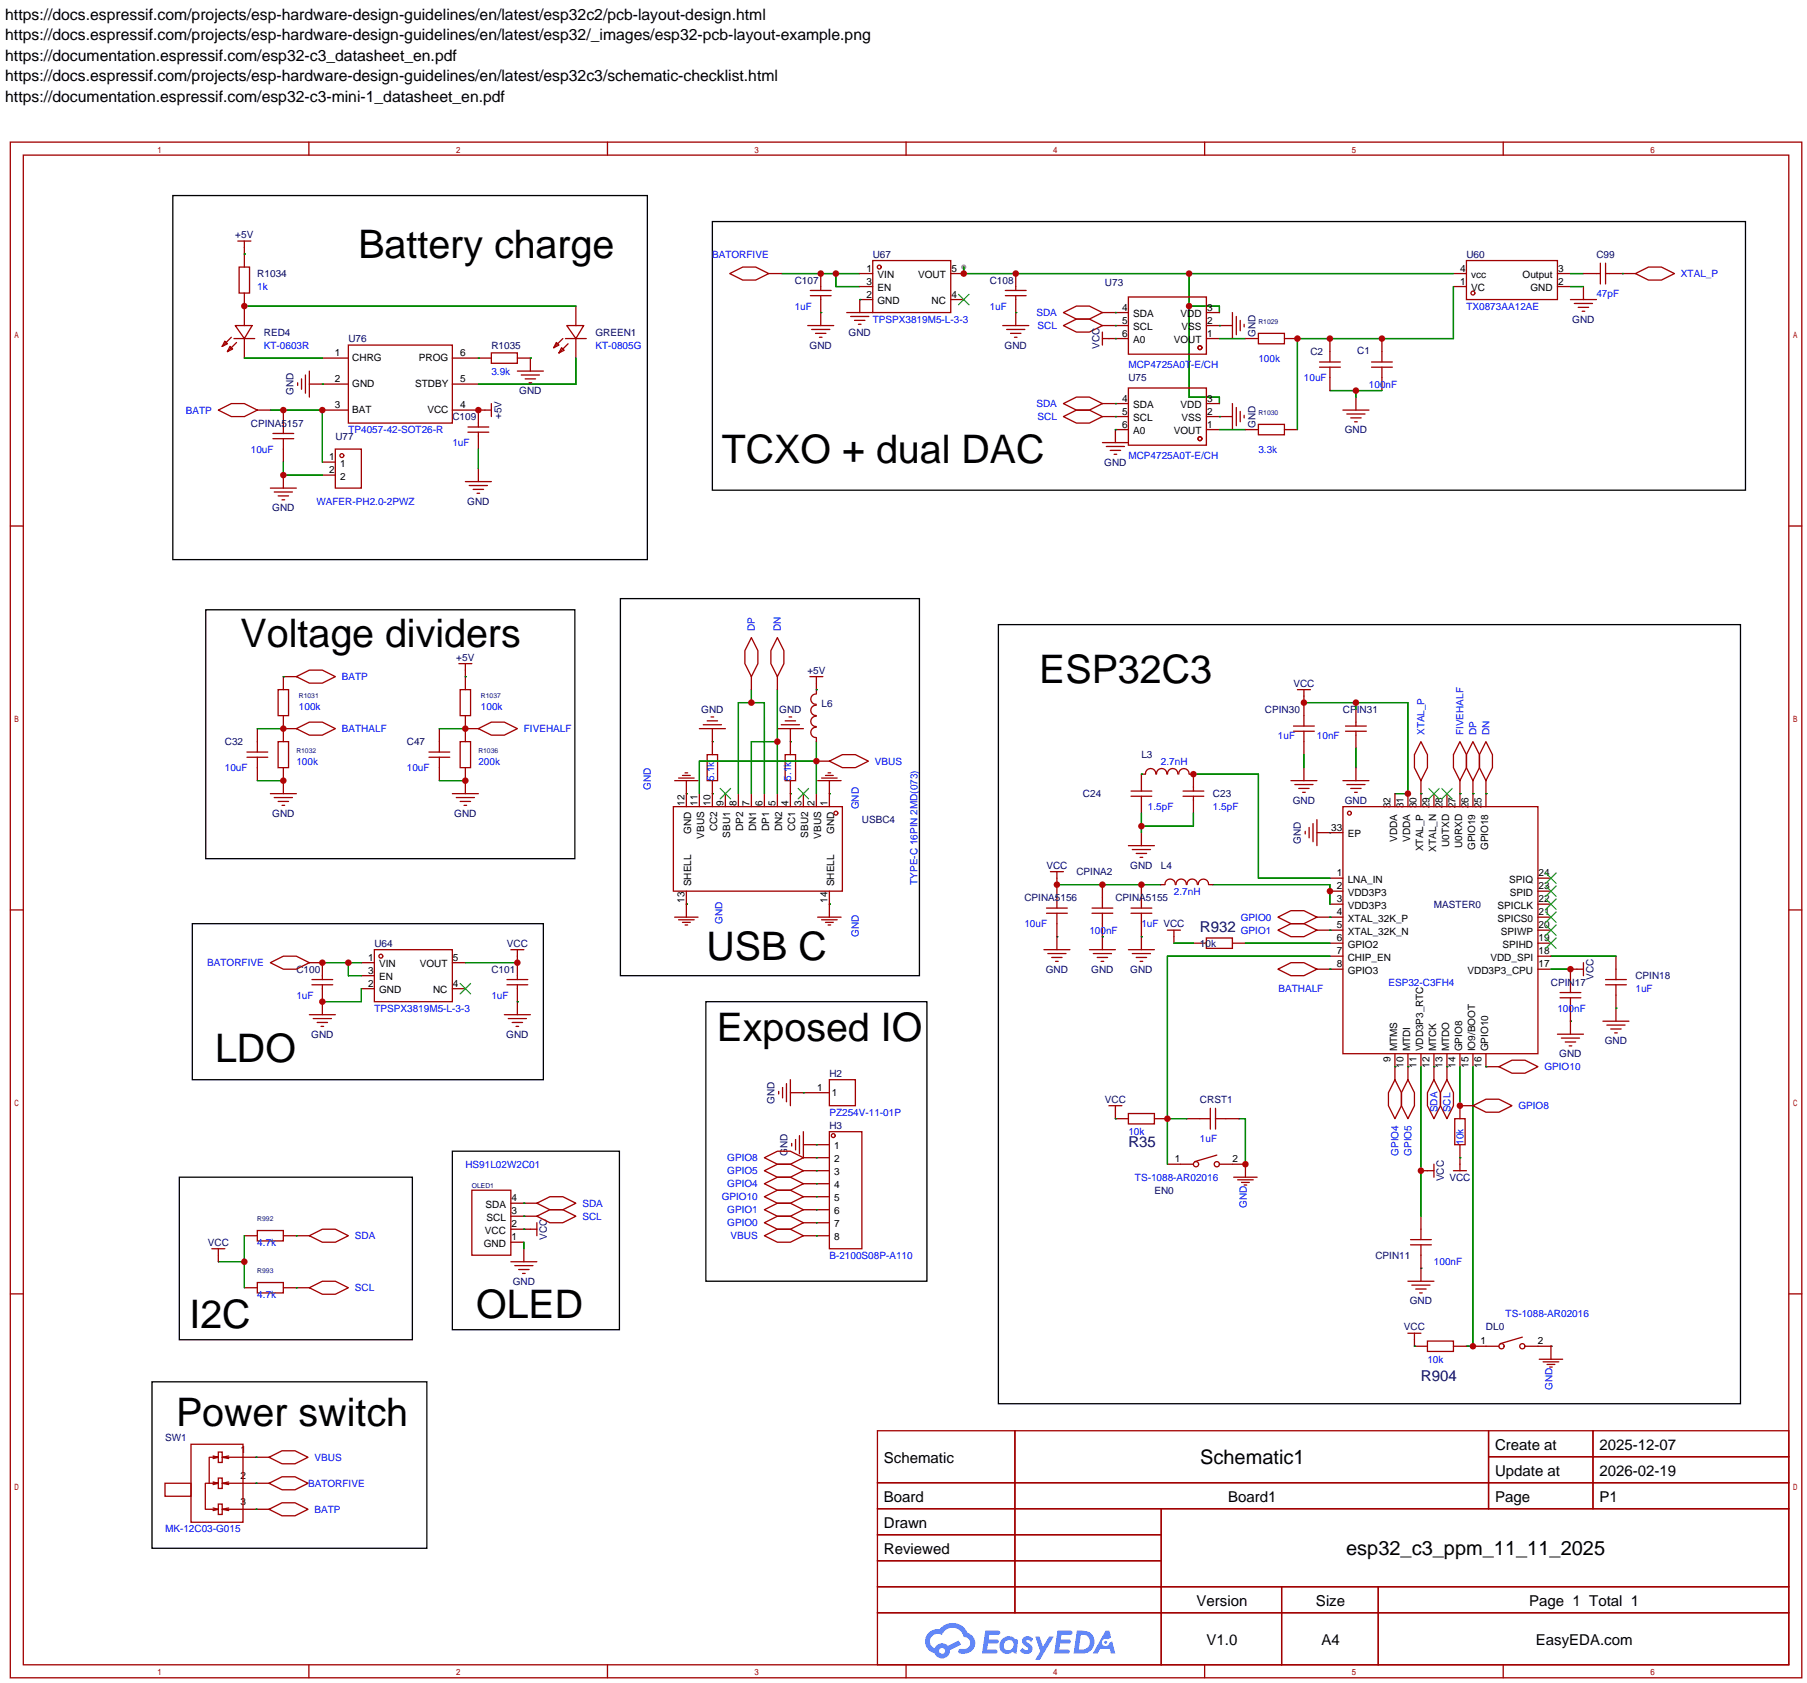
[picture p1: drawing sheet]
<svg xmlns="http://www.w3.org/2000/svg" width="353mm" height="329mm" viewBox="0 0 353 329" stroke-linecap="round" stroke-linejoin="round" font-family="sans-serif">
<circle cx="188.3" cy="52.2" r=".51" fill="#999"/>
<g fill="none" stroke="#a10000" stroke-width=".25">
<path d="M2 27.8h350v300h-350zM4.6 30.3h344.9v294.9h-344.9zM60.3 27.8v2.5M118.7 27.8v2.5M177 27.8v2.5M235.3 27.8v2.5M293.7 27.8v2.5M2 102.8h2.6M349.5 102.8h2.5M2 177.8h2.6M349.5 177.8h2.5M2 252.8h2.6"/>
<path d="M349.5 252.8h2.5M171.4 279.5h178.1v45.7h-178.1zM198.3 279.5v35.6M290.8 279.5v15.2M311.2 279.5v15.2M171.4 289.7h178.1M171.4 294.7h178.1M171.4 299.8h55.5M226.9 294.7v30.5M290.8 284.6h58.7M171.4 310h178.1M171.4 304.9h55.5"/>
<path d="M171.4 315.1h178.1M250.4 310v15.2M269.3 310v15.2M60.3 325.2v2.6M118.7 325.2v2.6M177 325.2v2.6M235.3 325.2v2.6M293.7 325.2v2.6"/>
</g>
<g fill="#5487ff">
<path d="M200 319.9a1.3 1.3 0 0 1 1.8 .3l-.4 .6a.54 .54 0 0 0-.9-.2l.1 .2a1.58 1.58 0 0 1 1.1 1.5 1.43 1.43 0 0 1-2.5 .2l.6-.6a.64 .64 0 0 0 .5 .5 .64 .64 0 0 0 .6-.3l-.1-.3a1.35 1.35 0 0 1-1-1.7z"/>
<path d="M202.3 319.7h.8l.7 2 1.2-2h.9l-2.7 4.5h-.9l.9-1.6z"/>
<path d="M192.5 318.6h1.6a1.31 1.31 0 0 1 1.3 .1 .4 .4 0 0 1-.4 .6h-1.7l-.2 1h1.7a.4 .4 0 0 1 .3 .4 .4 .4 0 0 1-.4 .4h-1.7l-.2 1.2h.9a1.23 1.23 0 0 1 1.1 .1 .39 .39 0 0 1-.3 .6h-2.6z"/>
<path d="M206.6 318.6h1.6a1.32 1.32 0 0 1 1.3 .2 .39 .39 0 0 1-.4 .5h-1.7l-.2 1h1.7a.4 .4 0 0 1 .3 .4 .4 .4 0 0 1-.4 .4h-1.7l-.1 1.2h.8a1.23 1.23 0 0 1 1.1 .1 .39 .39 0 0 1-.3 .6h-2.6z"/>
<path d="M216 318.6h.7l.4 1.3-.7 .3a.75 .75 0 0 0-1.1 .3 .75 .75 0 0 0 .5 1.1 .75 .75 0 0 0 1-.7l.5-.3 .6 2.4h-.9l-.2-.9h-1.8l-.6 .9h-.9z"/>
<path d="M210.4 318.6l-.6 4.4h1.4a2.27 2.27 0 0 0 2.6-2.2 2.27 2.27 0 0 0-2.7-2.2zM211.2 319.3a1.5 1.5 0 0 1 1.8 1.6 1.5 1.5 0 0 1-2 1.4h-.3z"/>
<path d="M195.8 320.2a1.6 1.6 0 0 0-.3 2.3 1.6 1.6 0 0 0 2.3 .2l.8 .3 .3-2.4-.2-.3-.4-.1a1.58 1.58 0 0 0-2.5 0zM196.4 320.7a.99 .99 0 0 1 1.6 .3 .99 .99 0 0 1-.8 1.4 .94 .94 0 0 1-1.1-.6 .94 .94 0 0 1 .3-1.1z"/>
<path d="M181.4 319a2.37 2.37 0 0 0 1.2 4 1.54 1.54 0 0 0 1.8 1 1.54 1.54 0 0 0 1.2-1.6l2.1-1.1-.4-.8-2.1 1a1.57 1.57 0 0 0-2.6 .5 1.5 1.5 0 0 1-.7-2.1 1.5 1.5 0 0 1 2.1-.5 2.23 2.23 0 0 1 2.3-1.4 2.23 2.23 0 0 1 2 1.8 1.16 1.16 0 0 1 1.3 1.1 1.16 1.16 0 0 1-1.1 1.2h-.7a.47 .47 0 0 0-.6 .4 .47 .47 0 0 0 .4 .5 2.17 2.17 0 0 0 2.6-.9 2.17 2.17 0 0 0-.4-2.7l-.8-.4a3.2 3.2 0 0 0-5.4-.7l-1.2 .1zM183.5 322.5a.58 .58 0 0 1 1.1 0 .58 .58 0 0 1-1.1 0z"/>
<circle cx="216" cy="320.8" r=".28"/>
</g>
<g fill="none" stroke="#a10000" stroke-width=".25">
<path d="M46.5 47.1h2.5M46.7 52.2h2.1v5.1h-2.1zM47.7 47.1v5.1M47.7 57.3v6.3M112.5 59.8v3.8M142.6 53.4l2.5-1.2h2.5l2.6 1.2-2.6 1.3h-2.5zM150.2 53.4h2.5M158.3 57.8h4.1M158.3 56.7h4.1M160.3 53.4v3.3M160.3 57.8v5.8M168 56h2.5"/>
<path d="M168 53.4h2.5M170.5 50.9h15.2v10.2h-15.2zM170.5 58.5h-2.5v2.6M185.7 53.4h2.6M185.7 58.5h2.6M196.4 57.8h4.1M196.4 56.7h4.1M198.4 53.4v3.3M198.4 57.8v5.8M220.5 58h15.2v11.2h-15.2zM284 56h2.5M284 53.4h2.5"/>
<path d="M286.5 50.9h17.8v7.6h-17.8zM304.3 56h2.5M304.3 53.4h2.5M306.8 58.5h5.1M307.6 59.3h3.5M309.4 56v2.5M309.4 53.4h3.3M312.7 51.4v4.1M313.7 53.4h5.8M313.7 51.4v4.1M319.5 53.4l2.6-1.2h2.5l2.5 1.2-2.5 1.3h-2.5zM43.9 66.7l.5 .5-1 .5z"/>
<path d="M44.9 67.7l.6 .5-1.1 .5zM45.2 65.9l-1.8 1.8M45.7 66.1h4.1M46 63.6h3.3l-1.6 2.5zM46.2 66.9l-1.8 1.8M47.7 66.1v3.9M58.2 74.8v.5M58.9 74v2M59.7 73.3v3.5M60.4 75h7.7M60.4 72.5v5.1M63 70h5.1"/>
<path d="M68.1 67.4h20.3v15.3h-20.3zM88.4 70h7.6M88.4 75h5.1M96 68.9h5.1v2.1h-5.1zM96 78.8v2.6M101.1 70h2.5v2.5M101.1 72.5h5.1M101.8 73.3h3.6M102.6 74h2M103.4 74.8h.5M108.7 66.9l.5 .5-1 .5zM109.7 67.9l.5 .5-1 .5z"/>
<path d="M110 66.1l-1.8 1.8M110.5 66.1h4M110.7 63.6h3.3l-1.5 2.5zM111 67.2l-1.8 1.7M112.5 66.1v3.9M157.8 63.6h5.1M158.6 64.4h3.5M159.3 65.1h2.1M160.1 65.9h.5M165.4 61.1h5.1M166.2 61.8h3.5M166.9 62.6h2.1"/>
<path d="M167.7 63.3h.5M195.9 63.6h5.1M196.7 64.4h3.5M197.4 65.1h2.1M198.2 65.9h.5M207.8 63.6l2.5-1.3h2.5l2.6 1.3-2.6 1.3h-2.5zM207.8 61.1l2.5-1.3h2.5l2.6 1.3-2.6 1.2h-2.5zM207.8 78.8l2.5-1.2h2.5l2.6 1.2-2.6 1.3h-2.5zM215.4 64.9v2.5M215.4 61.1h5.1M215.4 66.1h5.1M215.4 63.6h5.1"/>
<path d="M215.4 78.8h5.1M220.5 75.8h15.2v11.2h-15.2zM235.7 61.1h2.5M235.7 66.1h2.5M235.7 63.6h5.1M235.7 78.8h2.5M240.8 61.1v5M240.8 78.8v5.1M241.5 61.8v3.6M241.5 79.6v3.6M242.3 62.6v2M243.1 63.3v.6"/>
<path d="M243.3 66.1h2.6M245.9 65.1h5v2.1h-5zM250.9 66.1h2.6M257.8 71.7h4.1M257.8 70.7h4.1M259.8 66.1v4.6M259.8 71.7v4.6M264.9 77.6v2.5M268 71.7h4M268 70.7h4M270 66.1v4.6M270 71.7v4.6"/>
<path d="M308.3 60h2.1M309.1 60.8h.5M42.7 80.1l2.5-1.3h2.5l2.6 1.3-2.6 1.3h-2.5zM50.3 80.1h2.5M52.8 95.4h5.1M53.3 84.7h4.1M53.3 85.7h4.1M53.6 96.1h3.5M54.3 96.9h2.1M55.1 97.6h.5M55.4 80.1v4.6M55.4 85.7v4.6"/>
<path d="M55.4 92.8v2.6M63 80.1h5.1M63 90.3h2.5M63 92.8h2.5M65.5 87.7h5.1v7.7h-5.1zM88.4 80.1h7.6M90.9 94.1h5.1M91.4 84.4h4.1M91.4 83.4h4.1M91.7 94.8h3.5M92.4 95.6h2.1M93.2 96.4h.5"/>
<path d="M93.5 80.1v3.3M93.5 84.4v3.3M93.5 91.5v2.6M207.8 81.4l2.5-1.3h2.5l2.6 1.3-2.6 1.3h-2.5zM215.4 81.4h5.1M215.4 86.5h5.1M216.1 87.2h3.6M216.9 88h2M217.7 88.7h.5M220.5 83.9h-2.6v2.6M235.7 83.9h2.5M235.7 81.4h5.1"/>
<path d="M242.3 80.4v2M243.1 81.1v.5M243.3 83.9h2.6M245.9 82.9h5v2h-5zM250.9 83.9h2.6M262.4 80.1h5M263.1 80.9h3.6M263.9 81.6h2M264.7 82.4h.5M54.3 134.7h2.1v5.1h-2.1zM55.4 139.8v5.1M57.9 132.2l2.5-1.3h2.6l2.5 1.3-2.5 1.3h-2.6z"/>
<path d="M57.9 132.2h-2.5v2.5M89.6 129.6h2.6M89.9 134.7h2v5.1h-2zM90.9 129.6v5.1M90.9 139.8v5.1M146.8 124.6l1.3 2.5v2.5l-1.3 2.6-1.3-2.6v-2.5zM146.8 132.2v2.5M151.9 124.6l1.2 2.5v2.5l-1.2 2.6-1.3-2.6v-2.5zM151.9 132.2v2.5M158.2 132.2h2.6M159.5 139.9a1.01 1.01 0 0 0-1.1 1 1.01 1.01 0 0 0 1.1 1M159.5 137.8a1.01 1.01 0 0 0-1.1 1 1.01 1.01 0 0 0 1.1 1"/>
<path d="M159.5 135.6a1.01 1.01 0 0 0-1.1 1 1.01 1.01 0 0 0 1.1 1M159.5 132.2v3.3M253.5 134.7h2.5M254.7 134.7v7.1M264.9 138.5v3.3M48.2 146.9h4.1M48.2 147.9h4.1M50.3 142.3v4.6M50.3 147.9v4.6M52.8 155h5.1M53.6 155.8h3.5M54.3 144.9h2.1v5.1h-2.1z"/>
<path d="M54.3 156.6h2.1M55.1 157.3h.5M55.4 150v5M55.4 142.3h2.5M57.9 142.3l2.5-1.2h2.6l2.5 1.2-2.5 1.3h-2.6zM83.8 146.9h4.1M83.8 147.9h4.1M85.8 142.3v4.6M85.8 147.9v4.6M88.4 155h5.1M89.1 155.8h3.6M89.9 144.9h2v5.1h-2z"/>
<path d="M89.9 156.6h2M90.7 157.3h.5M90.9 142.3h2.6M90.9 150v5M93.5 142.3l2.5-1.2h2.5l2.6 1.2-2.6 1.3h-2.5zM131.6 157.6h33v16.5h-33zM131.8 152.5h4.6M132.6 152h3M133.3 151.5h1.6M133.8 151h.6M134.1 155h.1M134.1 152.5v5.1"/>
<path d="M136.6 142.3h5.1M136.6 155v2.6M137.4 141.6h3.6M138.2 147.4h2v5.1h-2zM138.2 140.8h2M138.9 140.1h.5M139.2 142.3v5.1M139.2 152.5v5.1M141.7 155v2.6M144.3 155v2.6M146.8 155v2.6M149.3 155v2.6"/>
<path d="M151.9 142.3h5.1M151.9 155v2.6M152.6 141.6h3.6M153.4 147.4h2v5.1h-2zM153.4 140.8h2M154.2 140.1h.5M154.4 142.3v5.1M154.4 152.5v5.1M157 155v2.6M159.5 142.1a1.01 1.01 0 0 0-1.1 1 1.01 1.01 0 0 0 1.1 1M159.5 144.1v.8M159.5 155v2.6"/>
<path d="M159.5 148.7h2.5M159.8 152.5h4.5M160.5 152h3.1M161.3 151.5h1.5M161.8 151h.5M162 155h.1M162 148.7l2.6-1.3h2.5l2.6 1.3-2.6 1.3h-2.5zM162 152.5v5.1M221 155.6h4M221 154.5h4M223 155.6v3.3M223.8 151.2h-.8v3.3"/>
<path d="M223.8 151.2a1.01 1.01 0 0 1 1-1.1 1.01 1.01 0 0 1 1 1.1M225.9 151.2a1.01 1.01 0 0 1 1.1-1.1 1.01 1.01 0 0 1 1 1.1M228.1 151.2a1.01 1.01 0 0 1 1-1.1 1.01 1.01 0 0 1 1 1.1M230.3 151.2a1.01 1.01 0 0 1 1-1.1 1.01 1.01 0 0 1 1 1.1M231.1 155.6h4.1M231.1 154.5h4.1M232.4 151.2h.8v3.3M233.2 155.6v3.3M252.2 152.5h5.1M252.7 142.9h4.1M252.7 141.8h4.1M253 153.3h3.5"/>
<path d="M253.7 154h2.1M254.5 154.8h.5M254.7 142.9v4.5M254.7 150v2.5M262.4 157.6h38.1v48.2h-38.1zM262.4 152.5h5M262.9 142.9h4M262.9 141.8h4M263.1 153.3h3.6M263.9 154h2M264.7 154.8h.5M264.9 142.9v3.3"/>
<path d="M264.9 150v2.5M272.5 155v2.6M275.1 155v2.6M277.6 144.9l1.3 2.5v2.6l-1.3 2.5-1.3-2.5v-2.6zM277.6 152.5v5.1M280.1 155v2.6M282.7 155v2.6M285.2 144.9l1.3 2.5v2.6l-1.3 2.5-1.2-2.5v-2.6zM285.2 152.5v5.1M287.8 144.9l1.2 2.5v2.6l-1.2 2.5-1.3-2.5v-2.6zM287.8 152.5v5.1M290.3 144.9l1.3 2.5v2.6l-1.3 2.5-1.3-2.5v-2.6z"/>
<path d="M290.3 152.5v5.1M131.8 179.2h4.6M132.6 179.7h3M134.1 176.6h.1M134.1 174.1v5.1M159.8 179.2h4.5M160.5 179.7h3.1M162 176.6h.1M162 174.1v5.1M204.5 178.4h4M204.5 177.4h4M205.2 170.3h2.6"/>
<path d="M206.5 170.3v7.1M206.5 178.4v7.1M213.3 178.4h4.1M213.3 177.4h4.1M215.4 172.8v4.6M215.4 178.4v7.1M220.5 165.2h5M221 178.4h4M221 177.4h4M221.2 166h3.6M222 166.7h2M222.7 167.5h.6"/>
<path d="M223 162.7v2.5M223 172.8v4.6M223 178.4v7.1M226.8 172.8h.8M227.6 172.8a1.01 1.01 0 0 1 1-1.1 1.01 1.01 0 0 1 1 1.1M229.8 172.8a1.01 1.01 0 0 1 1-1.1 1.01 1.01 0 0 1 1 1.1M231.9 172.8a1.01 1.01 0 0 1 1-1.1 1.01 1.01 0 0 1 1 1.1M234.1 172.8a1.01 1.01 0 0 1 1-1.1 1.01 1.01 0 0 1 1 1.1M236.2 172.8h.8M249.7 179.2l2.5-1.3h2.5l2.6 1.3-2.6 1.2h-2.5zM255 162.4v.5M255.8 161.6v2.1"/>
<path d="M256.5 160.9v3.5M257.3 179.2h5.1M257.3 162.7h5.1M257.3 160.1v5.1M259.8 171.6h2.6M259.8 174.1h2.6M259.8 176.6h2.6M300.5 179.2h2.5M300.5 171.6h2.5M300.5 174.1h2.5M300.5 176.6h2.5M52.8 188.1l2.6-1.3h2.5l2.5 1.3-2.5 1.2h-2.5z"/>
<path d="M60.4 188.1h2.6v3.3M60.4 198.2h5.1M60.9 191.4h4.1M60.9 192.4h4.1M61.2 199h3.6M62 199.7h2M63 192.4v5.8M70.6 188.1h2.5M70.6 193.1h2.5M70.6 190.6h2.5M73.1 185.5h15.3v10.2h-15.3zM88.4 188.1h2.5"/>
<path d="M88.4 193.1h2.5M98.5 198.2h5.1M99 191.4h4.1M99 192.4h4.1M99.3 199h3.6M99.8 185.5h2.5M100.1 199.7h2M101.1 185.5v5.9M101.1 192.4v5.8M133.3 180.2h1.6M133.8 180.7h.6M161.3 180.2h1.5"/>
<path d="M161.8 180.7h.5M203.9 185.5h5.1M204.7 186.3h3.6M205.5 187h2M206.2 187.8h.5M212.8 185.5h5.1M213.6 186.3h3.6M214.4 187h2M215.1 187.8h.5M220.5 185.5h5M221.2 186.3h3.6M222 187h2"/>
<path d="M222.7 187.8h.6M228.1 181.7h2.5M229.3 181.7v2.6M233.2 184.3h2.5M235.7 183.2h5.1v2.1h-5.1zM240.8 184.3h2.5M249.7 189.3l2.5-1.2h2.5l2.6 1.2-2.6 1.3h-2.5zM249.7 181.7l2.5-1.3h2.5l2.6 1.3-2.6 1.3h-2.5zM257.3 181.7h5.1M257.3 189.3h5.1M259.8 184.3h2.6M259.8 186.8h2.6"/>
<path d="M300.5 181.7h2.5M300.5 184.3h2.5M300.5 186.8h2.5M300.5 189.3h2.5M304.8 194.9h4M304.8 193.9h4M306.8 194.9v7.1M309.4 189.3h-2.6v4.6M309.4 188.1v2.5M313.2 199.5h5M313.7 191.4h4M313.7 192.4h4"/>
<path d="M315.7 186.8v4.6M315.7 192.4v7.1M62.7 200.5h.5M100.8 200.5h.5M152.1 213.2v.5M152.9 212.4v2.1M153.7 211.7v3.5M154.4 210.9v5.1M154.4 213.5h7.6M162 210.9h5.1v5.1h-5.1zM216.6 216h2.6M217.9 216v2.5h2.6"/>
<path d="M220.5 217.5h5v2.1h-5zM225.5 218.5h2.6M231.9 218.5h4.6M236.5 216.5v4.1M237.5 216.5v4.1M237.5 218.5h4.5M272.5 210.9l1.3 2.6v2.5l-1.3 2.5-1.2-2.5v-2.5zM272.5 205.8v5.1M275.1 210.9l1.2 2.6v2.5l-1.2 2.5-1.3-2.5v-2.5zM275.1 205.8v5.1M277.6 205.8v2.6M280.1 210.9l1.3 2.6v2.5l-1.3 2.5-1.2-2.5v-2.5z"/>
<path d="M280.1 205.8v5.1M282.7 210.9l1.3 2.6v2.5l-1.3 2.5-1.3-2.5v-2.5zM282.7 205.8v5.1M284.2 218.5h2v5.1h-2zM285.2 205.8v2.6M287.8 216l2.5-1.3h2.5l2.6 1.3-2.6 1.3h-2.5zM287.8 216h-2.6v2.5M287.8 205.8v2.6M290.3 205.8v2.6h2.5M292.8 208.4l2.6-1.3h2.5l2.6 1.3-2.6 1.3h-2.5zM304.3 202h5.1M305 202.8h3.6"/>
<path d="M305.8 203.6h2M306.6 204.3h.5M313.9 200.3h3.6M314.7 201h2M315.5 201.8h.5M92.2 232.5h7.6v12.7h-7.6zM99.8 237.6h5.1M99.8 235.1h5.1M104.9 237.6l2.5-1.3h2.6l2.5 1.3-2.5 1.3h-2.6zM104.9 235.1l2.5-1.3h2.6l2.5 1.3-2.5 1.2h-2.6zM104.9 238.9v2.5M149.3 226.2l2.6-1.3h2.5l2.6 1.3-2.6 1.2h-2.5z"/>
<path d="M149.3 228.7l2.6-1.3h2.5l2.6 1.3-2.6 1.3h-2.5zM149.3 231.2l2.6-1.2h2.5l2.6 1.2-2.6 1.3h-2.5zM149.3 233.8l2.6-1.3h2.5l2.6 1.3-2.6 1.3h-2.5zM149.3 236.3l2.6-1.2h2.5l2.6 1.2-2.6 1.3h-2.5zM149.3 238.9l2.6-1.3h2.5l2.6 1.3-2.6 1.2h-2.5zM154.7 223.4v.5M155.4 222.6v2M156.2 221.8v3.6M157 221.1v5.1M157 228.7h5M157 223.6h5M157 226.2h5"/>
<path d="M157 231.2h5M157 233.8h5M157 236.3h5M157 238.9h5M162 221.1h6.4v22.8h-6.4zM228.1 227.4h5.1M237.7 225.7l-4.3 1.2M238.2 227.4h5.1M241 230h4.6M241.8 230.5h3M242.6 231h1.5M243.1 231.5h.5"/>
<path d="M243.3 227.4h.1M243.3 227.4v2.6M277.6 237.6v4.6M277.6 228.7h2.5M280.1 227.4v2.6M284 228.7h2.5M285.2 223.6v5.1M41.4 243.9h2.5M42.7 243.9v2.6M47.7 241.4h2.6M47.7 251.6h2.6M50.3 240.4h5.1v2h-5.1z"/>
<path d="M50.3 250.5h5.1v2.1h-5.1zM55.4 241.4h5M55.4 251.6h5M60.4 241.4l2.6-1.3h2.5l2.6 1.3-2.6 1.3h-2.5zM60.4 251.6l2.6-1.3h2.5l2.6 1.3-2.6 1.2h-2.5zM99.8 242.7h2.5M99.8 240.1h5.1M99.8 246.5h5.1M100.6 247.2h3.5M101.3 248h2.1M102.1 248.8h.5M102.3 243.9v2.6"/>
<path d="M149.3 241.4l2.6-1.3h2.5l2.6 1.3-2.6 1.3h-2.5zM157 241.4h5M275.1 250.3h5M275.6 243.2h4M275.6 242.2h4M275.8 251.1h3.6M276.6 251.8h2M277.4 252.6h.5M277.6 243.2v7.1M275.1 260.5h2.5M276.3 260.5v2.5h2.6M278.9 262h5.1v2h-5.1z"/>
<path d="M284 263h2.5M287.8 263h5M297.4 261.2l-4.3 1.3M297.9 263h5.1M300.7 265.5h4.6M301.5 266h3M302.2 266.5h1.6M302.8 267.1h.5M303 263h.1M303 263v2.5M32.2 289.8h5.1v2.5h-5.1zM37.3 282.1h10.2v15.3h-10.2z"/>
<path d="M41.6 284.4l1.1 .3h-1.8v5.1M41.6 289.5l1.1 .3h-2.6v5h2.6M41.6 294.6l1.1 .2M42.7 284.7l-1.1 .2M42.7 294.8l-1.1 .3M42.7 289.8l-1.1 .2M42.7 293.8h.7v2.1h-.7zM42.7 288.7h.7v2.1h-.7zM42.7 283.7h.7v2h-.7zM44.7 294.6l-1.3 .2M44.7 289.5l-1.3 .3M44.7 284.4l-1.3 .3"/>
<path d="M52.6 294.8h-9.2l1.3 .3M52.6 289.8h-9.2l1.3 .2M52.6 284.7h-9.2l1.3 .2M52.6 289.8l2.5-1.3h2.5l2.6 1.3-2.6 1.2h-2.5zM52.6 294.8l2.5-1.2h2.5l2.6 1.2-2.6 1.3h-2.5zM52.6 284.7l2.5-1.3h2.5l2.6 1.3-2.6 1.3h-2.5z"/>
<circle cx="171.8" cy="52.2" r=".38"/>
<circle cx="287.8" cy="57.3" r=".38"/>
<circle cx="234.4" cy="67.9" r=".38"/>
<circle cx="66.8" cy="89" r=".38"/>
<circle cx="234.4" cy="85.7" r=".38"/>
<circle cx="163.3" cy="158.9" r=".38"/>
<circle cx="263.6" cy="158.9" r=".38"/>
<circle cx="74.4" cy="186.8" r=".38"/>
<circle cx="162.8" cy="221.8" r=".38"/>
<circle cx="233.7" cy="227.4" r=".51"/>
<circle cx="237.7" cy="227.4" r=".51"/>
<circle cx="293.4" cy="263" r=".51"/>
<circle cx="297.4" cy="263" r=".51"/>
</g>
<g fill="none" stroke="#008700" stroke-width=".25">
<path d="M47.7 49.6h.1M47.7 59.8h64.8M152.7 53.4h15.3M163.3 53.4v2.6h4.7M168 58.5h.1M188.3 52.2v1.2h95.7M232.3 53.4v24.2h5.9v1.2M232.3 59.8h5.9v1.3M284 56v10.1h-30.5v17.8M306.8 53.4h2.6M306.8 56h2.6M317 53.4h.1"/>
<path d="M47.7 70h15.3M63 75h.1M93.5 70h.1M103.6 70h.1M112.5 70v5h-19M160.3 61.1h.1M198.4 61.1h.1M217.9 63.6h.1M217.9 61.1h.1M217.9 78.8h.1M217.9 66.1h.1M238.2 63.6h.1"/>
<path d="M238.2 66.1h5.1M259.8 76.3h10.2M264.9 76.3v1.3M52.8 80.1h10.2v10.2M55.4 90.3v2.5h7.6M93.5 80.1h.1M93.5 87.7v3.8M217.9 81.4h.1M217.9 83.9h.1M238.2 81.4h.1M238.2 83.9h5.1M55.4 132.2h.1"/>
<path d="M90.9 132.2h.1M146.8 134.7v2.6M151.9 134.7v20.3M159.5 134.7h.1M254.7 137.3h20.4v17.7h-2.6M264.9 137.3v1.2M50.3 142.3h5.1M50.3 152.5h5.1M85.8 142.3h5.1M85.8 152.5h5.1M134.1 155h.1M139.2 155h.1"/>
<path d="M139.2 144.9h.1M144.3 155v-17.7h5v17.7M151.9 144.9h-5.1v10.1M154.4 155h.1M154.4 144.9h.1M159.5 148.7h-22.9v6.3M159.5 144.9v10.1M162 155h.1M223 151.2h.1M223 158.9v3.8M233.2 151.2h12.7v20.4h13.9M233.2 158.9v2.5h-10.2"/>
<path d="M254.7 147.4v2.6M264.9 146.2v3.8M277.6 155h.1M285.2 155h.1M287.8 155h.1M290.3 155h.1M134.1 176.6h.1M162 176.6h.1M206.5 172.8h20.3M237 172.8h22.8v3.8M259.8 162.7h.1M259.8 179.2h.1"/>
<path d="M63 188.1h7.6M68.1 188.1v2.5h2.5M70.6 193.1v2.6h-7.6M90.9 188.1h10.2M101.1 195.7h.1M206.5 183h.1M215.4 183h.1M223 183h.1M229.3 184.3h3.9M243.3 184.3h16.5M259.8 189.3h.1M259.8 181.7h.1"/>
<path d="M259.8 186.8h-31.7v40.6M303 186.8h12.7M303 189.3h3.8M306.8 199.5h.1M315.7 197h.1M157 213.5h.1M217.9 218.5h.1M228.1 218.5h3.8M242 218.5h1.3v8.9M272.5 208.4h.1M275.1 208.4h.1M277.6 208.4v29.2"/>
<path d="M280.1 208.4h.1M282.7 208.4h.1M285.2 208.4v7.6M287.8 208.4v54.6h-1.3M290.3 208.4h.1M102.3 237.6h.1M102.3 235.1h.1M159.5 223.6h.1M159.5 226.2h.1M159.5 228.7h.1M159.5 231.2h.1M159.5 233.8h.1"/>
<path d="M159.5 236.3h.1M159.5 238.9h.1M285.2 226.2h.1M42.7 246.5h5M47.7 241.4v10.2M57.9 241.4h.1M57.9 251.6h.1M102.3 240.1h.1M102.3 242.7v1.2M159.5 241.4h.1M277.6 247.8h.1M276.3 263h.1"/>
<path d="M303 263h.1M50 289.8h.1M50 294.8h.1M50 284.7h.1"/>
</g>
<g fill="none" stroke="#3c3" stroke-width=".25">
<path d="M187.3 57.5l2 2M189.3 57.5l-2 2M140.7 154l2 2.1M142.7 154l-2 2.1M155.9 154l2.1 2.1M158 154l-2.1 2.1M279.1 154l2.1 2.1M281.2 154l-2.1 2.1M281.7 154l2 2.1M283.7 154l-2 2.1M302 178.2l2 2M302 175.6l2 2"/>
<path d="M302 173.1l2 2M302 170.5l2 2.1M304 178.2l-2 2M304 175.6l-2 2M304 173.1l-2 2M304 170.5l-2 2.1M89.9 192.1l2 2.1M91.9 192.1l-2 2.1M302 183.2l2 2.1M302 180.7l2 2M304 183.2l-2 2.1M304 180.7l-2 2"/>
</g>
<path d="M33.8 38.2h92.7v71.1h-92.7zM139.2 43.3h201.8v52.5h-201.8zM40.2 119.1h72.1v48.6h-72.1zM121.2 116.9h58.4v73.7h-58.4zM195.1 122h144.9v152.2h-144.9zM37.6 180.4h68.6v30.5h-68.6zM137.9 195.7h43.2v54.6h-43.2zM35 230h45.6v31.7h-45.6zM88.4 224.9h32.6v34.9h-32.6zM29.7 269.9h53.7v32.6h-53.7z" fill="none" stroke="#000" stroke-width=".25"/>
<g fill="#c00">
<circle cx="55.4" cy="142.3" r=".63"/>
<circle cx="55.4" cy="152.5" r=".63"/>
<circle cx="159.5" cy="148.7" r=".63"/>
<circle cx="151.9" cy="144.9" r=".63"/>
<circle cx="146.8" cy="137.3" r=".63"/>
<circle cx="264.9" cy="137.3" r=".63"/>
<circle cx="275.1" cy="155" r=".63"/>
<circle cx="254.7" cy="137.3" r=".63"/>
<circle cx="287.8" cy="263" r=".63"/>
<circle cx="223" cy="172.8" r=".63"/>
<circle cx="215.4" cy="172.8" r=".63"/>
<circle cx="206.5" cy="172.8" r=".63"/>
<circle cx="259.8" cy="174.1" r=".63"/>
<circle cx="243.3" cy="227.4" r=".63"/>
<circle cx="277.6" cy="228.7" r=".63"/>
<circle cx="233.2" cy="151.2" r=".63"/>
<circle cx="223" cy="161.4" r=".63"/>
<circle cx="306.8" cy="189.3" r=".63"/>
<circle cx="90.9" cy="142.3" r=".63"/>
<circle cx="90.9" cy="152.5" r=".63"/>
<circle cx="47.7" cy="246.5" r=".63"/>
<circle cx="68.1" cy="188.1" r=".63"/>
<circle cx="63" cy="188.1" r=".63"/>
<circle cx="101.1" cy="188.1" r=".63"/>
<circle cx="63" cy="195.7" r=".63"/>
<circle cx="228.1" cy="218.5" r=".63"/>
<circle cx="163.3" cy="53.4" r=".63"/>
<circle cx="160.3" cy="53.4" r=".63"/>
<circle cx="198.4" cy="53.4" r=".63"/>
<circle cx="188.3" cy="53.4" r=".63"/>
<circle cx="232.3" cy="53.4" r=".64"/>
<circle cx="232.3" cy="59.8" r=".64"/>
<circle cx="285.2" cy="216" r=".63"/>
<circle cx="264.9" cy="76.3" r=".63"/>
<circle cx="47.7" cy="59.8" r=".63"/>
<circle cx="93.5" cy="80.1" r=".63"/>
<circle cx="63" cy="80.1" r=".63"/>
<circle cx="55.4" cy="80.1" r=".63"/>
<circle cx="55.4" cy="92.8" r=".63"/>
<circle cx="253.5" cy="66.1" r=".63"/>
<circle cx="259.8" cy="66.1" r=".63"/>
<circle cx="270" cy="66.1" r=".63"/>
</g>
<g font-size="7.7">
<text x="70" y="50.5">Battery charge</text>
<text x="141" y="90.5">TCXO + dual DAC</text>
<text x="47" y="126.5">Voltage dividers</text>
<text x="203" y="133.5">ESP32C3</text>
<text x="138" y="187.5">USB C</text>
<text x="140" y="203.5">Exposed IO</text>
<text x="42" y="207.5">LDO</text>
<text x="93" y="257.5">OLED</text>
<text x="37" y="259.5">I2C</text>
<text x="34.4" y="278.6">Power switch</text>
</g>
<g font-size="3.9">
<text x="234.5" y="286">Schematic1</text>
<text x="263" y="303.8">esp32_c3_ppm_11_11_2025</text>
</g>
<g font-size="3.1">
<text x="1" y="3.8">https://docs.espressif.com/projects/esp-hardware-design-guidelines/en/latest/esp32c2/pcb-layout-design.html</text>
<text x="1" y="7.8">https://docs.espressif.com/projects/esp-hardware-design-guidelines/en/latest/esp32/_images/esp32-pcb-layout-example.png</text>
<text x="1" y="11.8">https://documentation.espressif.com/esp32-c3_datasheet_en.pdf</text>
<text x="1" y="15.8">https://docs.espressif.com/projects/esp-hardware-design-guidelines/en/latest/esp32c3/schematic-checklist.html</text>
<text x="1" y="19.8">https://documentation.espressif.com/esp32-c3-mini-1_datasheet_en.pdf</text>
</g>
<g font-size="2.9" fill="#000080">
<text x="234.4" y="182.1">R932</text>
<text x="220.5" y="224">R35</text>
<text x="277.6" y="269.7">R904</text>
</g>
<g font-size="2.9">
<text x="172.7" y="285.8">Schematic</text>
<text x="292.1" y="283.3">Create at</text>
<text x="312.5" y="283.3">2025-12-07</text>
<text x="172.7" y="293.4">Board</text>
<text x="240" y="293.4">Board1</text>
<text x="292.1" y="288.3">Update at</text>
<text x="292.1" y="293.4">Page</text>
<text x="312.5" y="288.3">2026-02-19</text>
<text x="312.5" y="293.4">P1</text>
<text x="172.7" y="298.5">Drawn</text>
<text x="172.7" y="303.6">Reviewed</text>
<text x="233.8" y="313.7">Version</text>
<text x="257.1" y="313.7">Size</text>
<text x="298.7" y="313.7">Page 1 Total 1</text>
<text x="235.7" y="321.4">V1.0</text>
<text x="258.2" y="321.4">A4</text>
<text x="300.1" y="321.4">EasyEDA.com</text>
</g>
<g font-size="2" fill="#000080">
<text x="46" y="46.5">+5V</text>
<text x="170.5" y="50.3">U67</text>
<text x="286.5" y="50.3">U60</text>
<text x="311.9" y="50.3">C99</text>
<text x="50.3" y="54.1">R1034</text>
<text x="155.3" y="55.4">C107</text>
<text x="193.4" y="55.4">C108</text>
<text x="215.9" y="55.9">U73</text>
<text x="51.5" y="65.6">RED4</text>
<text x="116.3" y="65.6">GREEN1</text>
<text x="165.8" y="65.6">GND</text>
<text x="245.3" y="65.8" transform="rotate(-90 245.3 65.8)">GND</text>
<text x="307.2" y="63">GND</text>
<text x="68.1" y="66.8">U76</text>
<text x="96" y="68.1">R1035</text>
<text x="158.2" y="68.1">GND</text>
<text x="196.3" y="68.1">GND</text>
<text x="214.8" y="68.2" transform="rotate(-90 214.8 68.2)">VCC</text>
<text x="256" y="69.4">C2</text>
<text x="265.2" y="69.1">C1</text>
<text x="57.3" y="77.2" transform="rotate(-90 57.3 77.2)">GND</text>
<text x="101.4" y="77">GND</text>
<text x="220.5" y="74.4">U75</text>
<text x="49" y="83.3">CPINA5157</text>
<text x="88.4" y="82.1">C109</text>
<text x="97.9" y="81.9" transform="rotate(-90 97.9 81.9)">+5V</text>
<text x="245.3" y="83.6" transform="rotate(-90 245.3 83.6)">GND</text>
<text x="65.5" y="85.9">U77</text>
<text x="262.7" y="84.6">GND</text>
<text x="215.7" y="91">GND</text>
<text x="53.2" y="99.8">GND</text>
<text x="91.3" y="98.6">GND</text>
<text x="89.2" y="129.1">+5V</text>
<text x="157.7" y="131.6">+5V</text>
<text x="252.7" y="134.1">VCC</text>
<text x="137" y="139.2">GND</text>
<text x="152.2" y="139.2">GND</text>
<text x="160.5" y="138.1">L6</text>
<text x="247.1" y="139.2">CPIN30</text>
<text x="262.4" y="139.2">CPIN31</text>
<text x="43.9" y="145.6">C32</text>
<text x="79.5" y="145.6">C47</text>
<text x="223" y="148.1">L3</text>
<text x="211.6" y="155.7">C24</text>
<text x="237" y="155.7">C23</text>
<text x="53.2" y="159.5">GND</text>
<text x="88.7" y="159.5">GND</text>
<text x="168.4" y="160.8">USBC4</text>
<text x="252.6" y="157">GND</text>
<text x="262.7" y="157">GND</text>
<text x="254.2" y="164.8" transform="rotate(-90 254.2 164.8)">GND</text>
<text x="204.4" y="169.7">VCC</text>
<text x="210.3" y="171">CPINA2</text>
<text x="220.8" y="169.7">GND</text>
<text x="226.8" y="169.7">L4</text>
<text x="200.1" y="176">CPINA5156</text>
<text x="217.9" y="176">CPINA5155</text>
<text x="280.1" y="177.3">MASTER0</text>
<text x="73.1" y="184.9">U64</text>
<text x="99" y="184.9">VCC</text>
<text x="234.4" y="184.9">10k</text>
<text x="57.9" y="190">C100</text>
<text x="96" y="190">C101</text>
<text x="204.3" y="190">GND</text>
<text x="213.2" y="190">GND</text>
<text x="220.8" y="190">GND</text>
<text x="311.3" y="191.4" transform="rotate(-90 311.3 191.4)">VCC</text>
<text x="319.5" y="191.3">CPIN18</text>
<text x="303" y="192.6">CPIN17</text>
<text x="60.8" y="202.7">GND</text>
<text x="98.9" y="202.7">GND</text>
<text x="313.5" y="204">GND</text>
<text x="304.6" y="206.5">GND</text>
<text x="151.3" y="215.6" transform="rotate(-90 151.3 215.6)">GND</text>
<text x="162" y="210.3">H2</text>
<text x="215.9" y="215.4">VCC</text>
<text x="234.4" y="215.4">CRST1</text>
<text x="162" y="220.5">H3</text>
<text x="153.8" y="225.8" transform="rotate(-90 153.8 225.8)">GND</text>
<text x="225.5" y="233.2">EN0</text>
<text x="282.1" y="230.8" transform="rotate(-90 282.1 230.8)">VCC</text>
<text x="283.2" y="230.7">VCC</text>
<text x="40.6" y="243.4">VCC</text>
<text x="106.8" y="242.2" transform="rotate(-90 106.8 242.2)">VCC</text>
<text x="268.7" y="245.9">CPIN11</text>
<text x="100.2" y="251">GND</text>
<text x="275.4" y="254.8">GND</text>
<text x="274.3" y="259.9">VCC</text>
<text x="290.3" y="259.9">DL0</text>
<text x="32.2" y="281.6">SW1</text>
</g>
<g font-size="2" fill="#00f">
<text x="139.1" y="50.3">BATORFIVE</text>
<text x="50.3" y="56.7">1k</text>
<text x="311.9" y="57.9">47pF</text>
<text x="328.4" y="54.1">XTAL_P</text>
<text x="155.3" y="60.5">1uF</text>
<text x="170.5" y="63">TPSPX3819M5-L-3-3</text>
<text x="193.4" y="60.5">1uF</text>
<text x="202.5" y="61.7">SDA</text>
<text x="202.7" y="64.3">SCL</text>
<text x="286.5" y="60.5">TX0873AA12AE</text>
<text x="51.5" y="68.1">KT-0603R</text>
<text x="116.3" y="68.1">KT-0805G</text>
<text x="220.5" y="71.9">MCP4725A0T-E/CH</text>
<text x="245.9" y="70.6">100k</text>
<text x="96" y="73.2">3.9k</text>
<text x="254.7" y="74.4">10uF</text>
<text x="267.4" y="75.7">100nF</text>
<text x="36.3" y="80.8">BATP</text>
<text x="202.5" y="79.5">SDA</text>
<text x="202.7" y="82.1">SCL</text>
<text x="49" y="88.4">10uF</text>
<text x="68.1" y="84.6">TP4057-42-SOT26-R</text>
<text x="88.4" y="87.1">1uF</text>
<text x="220.5" y="89.7">MCP4725A0T-E/CH</text>
<text x="245.9" y="88.4">3.3k</text>
<text x="61.8" y="98.7">WAFER-PH2.0-2PWZ</text>
<text x="147.5" y="123.3" transform="rotate(-90 147.5 123.3)">DP</text>
<text x="152.6" y="123.3" transform="rotate(-90 152.6 123.3)">DN</text>
<text x="66.8" y="132.9">BATP</text>
<text x="58.4" y="138.7">100k</text>
<text x="66.8" y="143">BATHALF</text>
<text x="94" y="138.7">100k</text>
<text x="102.3" y="143">FIVEHALF</text>
<text x="278.3" y="143.6" transform="rotate(-90 278.3 143.6)">XTAL_P</text>
<text x="285.9" y="143.6" transform="rotate(-90 285.9 143.6)">FIVEHALF</text>
<text x="288.4" y="143.6" transform="rotate(-90 288.4 143.6)">DP</text>
<text x="291" y="143.6" transform="rotate(-90 291 143.6)">DN</text>
<text x="57.9" y="149.4">100k</text>
<text x="93.5" y="149.4">200k</text>
<text x="170.9" y="149.4">VBUS</text>
<text x="226.8" y="149.4">2.7nH</text>
<text x="249.7" y="144.3">1uF</text>
<text x="257.3" y="144.3">10nF</text>
<text x="43.9" y="150.6">10uF</text>
<text x="79.5" y="150.6">10uF</text>
<text x="127.2" y="154.3" transform="rotate(-90 127.2 154.3)">GND</text>
<text x="139.5" y="152.5" transform="rotate(-90 139.5 152.5)">5.1k</text>
<text x="154.5" y="152.5" transform="rotate(-90 154.5 152.5)">5.1k</text>
<text x="167.8" y="158.1" transform="rotate(-90 167.8 158.1)">GND</text>
<text x="224.3" y="158.3">1.5pF</text>
<text x="237" y="158.3">1.5pF</text>
<text x="179.2" y="172.8" transform="rotate(-90 179.2 172.8)">TYPE-C 16PIN 2MD(073)</text>
<text x="229.3" y="174.8">2.7nH</text>
<text x="242.4" y="179.9">GPIO0</text>
<text x="141.1" y="180.4" transform="rotate(-90 141.1 180.4)">GND</text>
<text x="167.8" y="183" transform="rotate(-90 167.8 183)">GND</text>
<text x="200.1" y="181.1">10uF</text>
<text x="212.8" y="182.4">100nF</text>
<text x="223" y="181.1">1uF VCC</text>
<text x="242.4" y="182.4">GPIO1</text>
<text x="40.5" y="188.7">BATORFIVE</text>
<text x="57.9" y="195.1">1uF</text>
<text x="73.1" y="197.6">TPSPX3819M5-L-3-3</text>
<text x="96" y="195.1">1uF</text>
<text x="249.8" y="193.8">BATHALF</text>
<text x="271.3" y="192.6">ESP32-C3FH4</text>
<text x="304.3" y="197.6">100nF</text>
<text x="319.5" y="193.8">1uF</text>
<text x="301.7" y="209.1">GPIO10</text>
<text x="162" y="218">PZ254V-11-01P</text>
<text x="220.5" y="221.8">10k</text>
<text x="280.8" y="217.3" transform="rotate(-90 280.8 217.3)">SDA</text>
<text x="283.4" y="217.3" transform="rotate(-90 283.4 217.3)">SCL</text>
<text x="296.7" y="216.7">GPIO8</text>
<text x="142.1" y="226.8">GPIO8</text>
<text x="234.4" y="223">1uF</text>
<text x="273.2" y="225.8" transform="rotate(-90 273.2 225.8)">GPIO4</text>
<text x="275.7" y="225.8" transform="rotate(-90 275.7 225.8)">GPIO5</text>
<text x="285.9" y="223.6" transform="rotate(-90 285.9 223.6)">10k</text>
<text x="90.9" y="228.1">HS91L02W2C01</text>
<text x="142.1" y="229.4">GPIO5</text>
<text x="142.1" y="231.9">GPIO4</text>
<text x="221.7" y="230.7">TS-1088-AR02016</text>
<text x="113.8" y="238.3">SCL</text>
<text x="113.8" y="235.7">SDA</text>
<text x="141" y="234.5">GPIO10</text>
<text x="142.1" y="237">GPIO1</text>
<text x="142.1" y="239.5">GPIO0</text>
<text x="243.6" y="236" transform="rotate(-90 243.6 236)">GND</text>
<text x="50.3" y="243.4">4.7k</text>
<text x="69.3" y="242.1">SDA</text>
<text x="142.7" y="242.1">VBUS</text>
<text x="162" y="245.9">B-2100S08P-A110</text>
<text x="280.1" y="247.2">100nF</text>
<text x="50.3" y="253.5">4.7k</text>
<text x="69.3" y="252.2">SCL</text>
<text x="294.1" y="257.3">TS-1088-AR02016</text>
<text x="278.9" y="266.2">10k</text>
<text x="303.3" y="271.5" transform="rotate(-90 303.3 271.5)">GND</text>
<text x="61.4" y="285.4">VBUS</text>
<text x="60.2" y="290.4">BATORFIVE</text>
<text x="32.2" y="299.3">MK-12C03-G015</text>
<text x="61.4" y="295.5">BATP</text>
</g>
<g font-size="2">
<text x="169.3" y="53.1">1</text>
<text x="185.9" y="53.1">5</text>
<text x="285.3" y="53.1">4</text>
<text x="304.4" y="53.1">3</text>
<text x="169.3" y="55.6">3</text>
<text x="169.3" y="58.2">2</text>
<text x="171.4" y="56.9">EN</text>
<text x="171.4" y="59.4">GND</text>
<text x="171.4" y="54.4">VIN</text>
<text x="179.4" y="54.4">VOUT</text>
<text x="182" y="59.4">NC</text>
<text x="185.9" y="58.2">4</text>
<text x="285.3" y="55.6">1</text>
<text x="287.4" y="56.9">VC</text>
<text x="287.4" y="54.4">vcc</text>
<text x="297.5" y="54.4">Output</text>
<text x="299" y="56.9">GND</text>
<text x="304.4" y="55.6">2</text>
<text x="219.2" y="60.7">4</text>
<text x="219.2" y="63.2">5</text>
<text x="219.2" y="65.8">6</text>
<text x="221.4" y="62">SDA</text>
<text x="221.4" y="64.5">SCL</text>
<text x="230.6" y="62">VDD</text>
<text x="230.8" y="64.5">VSS</text>
<text x="235.8" y="65.8">1</text>
<text x="235.8" y="63.2">2</text>
<text x="235.8" y="60.7">3</text>
<text x="65.4" y="69.6">1</text>
<text x="68.8" y="70.6">CHRG</text>
<text x="81.9" y="70.6">PROG</text>
<text x="89.9" y="69.6">6</text>
<text x="221.4" y="67.1">A0</text>
<text x="229.3" y="67.1">VOUT</text>
<text x="65.4" y="74.7">2</text>
<text x="68.8" y="75.7">GND</text>
<text x="81.1" y="75.7">STDBY</text>
<text x="89.9" y="74.7">5</text>
<text x="65.4" y="79.8">3</text>
<text x="68.8" y="80.8">BAT</text>
<text x="83.5" y="80.8">VCC</text>
<text x="89.9" y="79.8">4</text>
<text x="219.2" y="78.5">4</text>
<text x="219.2" y="81">5</text>
<text x="219.2" y="83.6">6</text>
<text x="221.4" y="79.8">SDA</text>
<text x="221.4" y="82.3">SCL</text>
<text x="230.6" y="79.8">VDD</text>
<text x="230.8" y="82.3">VSS</text>
<text x="235.8" y="83.6">1</text>
<text x="235.8" y="81">2</text>
<text x="235.8" y="78.5">3</text>
<text x="64.3" y="89.9">1</text>
<text x="221.4" y="84.8">A0</text>
<text x="229.3" y="84.8">VOUT</text>
<text x="64.3" y="92.5">2</text>
<text x="66.5" y="91.2">1</text>
<text x="66.5" y="93.7">2</text>
<text x="133.7" y="157.5" transform="rotate(-90 133.7 157.5)">12</text>
<text x="136.3" y="157.5" transform="rotate(-90 136.3 157.5)">11</text>
<text x="138.8" y="157.5" transform="rotate(-90 138.8 157.5)">10</text>
<text x="141.4" y="157.5" transform="rotate(-90 141.4 157.5)">9</text>
<text x="143.9" y="157.5" transform="rotate(-90 143.9 157.5)">8</text>
<text x="146.4" y="157.5" transform="rotate(-90 146.4 157.5)">7</text>
<text x="149" y="157.5" transform="rotate(-90 149 157.5)">6</text>
<text x="151.5" y="157.5" transform="rotate(-90 151.5 157.5)">5</text>
<text x="154.1" y="157.5" transform="rotate(-90 154.1 157.5)">4</text>
<text x="156.6" y="157.5" transform="rotate(-90 156.6 157.5)">3</text>
<text x="159.1" y="157.5" transform="rotate(-90 159.1 157.5)">2</text>
<text x="161.7" y="157.5" transform="rotate(-90 161.7 157.5)">1</text>
<text x="271.7" y="157.9" transform="rotate(-90 271.7 157.9)">32</text>
<text x="274.2" y="157.9" transform="rotate(-90 274.2 157.9)">31</text>
<text x="276.8" y="157.9" transform="rotate(-90 276.8 157.9)">30</text>
<text x="279.3" y="157.9" transform="rotate(-90 279.3 157.9)">29</text>
<text x="281.8" y="157.9" transform="rotate(-90 281.8 157.9)">28</text>
<text x="284.4" y="157.9" transform="rotate(-90 284.4 157.9)">27</text>
<text x="286.9" y="157.9" transform="rotate(-90 286.9 157.9)">26</text>
<text x="289.5" y="157.9" transform="rotate(-90 289.5 157.9)">25</text>
<text x="135" y="162.9" transform="rotate(-90 135 162.9)">GND</text>
<text x="137.6" y="163.8" transform="rotate(-90 137.6 163.8)">VBUS</text>
<text x="140.1" y="162.4" transform="rotate(-90 140.1 162.4)">CC2</text>
<text x="142.6" y="163.6" transform="rotate(-90 142.6 163.6)">SBU1</text>
<text x="145.2" y="162.3" transform="rotate(-90 145.2 162.3)">DP2</text>
<text x="147.7" y="162.4" transform="rotate(-90 147.7 162.4)">DN1</text>
<text x="150.3" y="162.3" transform="rotate(-90 150.3 162.3)">DP1</text>
<text x="152.8" y="162.4" transform="rotate(-90 152.8 162.4)">DN2</text>
<text x="155.3" y="162.4" transform="rotate(-90 155.3 162.4)">CC1</text>
<text x="157.9" y="163.6" transform="rotate(-90 157.9 163.6)">SBU2</text>
<text x="160.4" y="163.8" transform="rotate(-90 160.4 163.8)">VBUS</text>
<text x="163" y="162.9" transform="rotate(-90 163 162.9)">GND</text>
<text x="260.1" y="162.3">33</text>
<text x="263.3" y="163.6">EP</text>
<text x="273" y="164.4" transform="rotate(-90 273 164.4)">VDDA</text>
<text x="275.5" y="164.4" transform="rotate(-90 275.5 164.4)">VDDA</text>
<text x="278" y="166.3" transform="rotate(-90 278 166.3)">XTAL_P</text>
<text x="280.6" y="166.4" transform="rotate(-90 280.6 166.4)">XTAL_N</text>
<text x="283.1" y="165.4" transform="rotate(-90 283.1 165.4)">U0TXD</text>
<text x="285.7" y="165.6" transform="rotate(-90 285.7 165.6)">U0RXD</text>
<text x="288.2" y="166.1" transform="rotate(-90 288.2 166.1)">GPIO19</text>
<text x="290.7" y="166.1" transform="rotate(-90 290.7 166.1)">GPIO18</text>
<text x="135" y="173.2" transform="rotate(-90 135 173.2)">SHELL</text>
<text x="163" y="173.2" transform="rotate(-90 163 173.2)">SHELL</text>
<text x="261.2" y="171.2">1</text>
<text x="261.2" y="173.7">2</text>
<text x="263.3" y="172.5">LNA_IN</text>
<text x="294.9" y="172.5">SPIQ</text>
<text x="300.6" y="173.7">23</text>
<text x="300.6" y="171.2">24</text>
<text x="133.7" y="176.4" transform="rotate(-90 133.7 176.4)">13</text>
<text x="161.7" y="176.4" transform="rotate(-90 161.7 176.4)">14</text>
<text x="261.2" y="176.3">3</text>
<text x="261.2" y="178.8">4</text>
<text x="263.3" y="175">VDD3P3</text>
<text x="263.3" y="177.5">VDD3P3</text>
<text x="292.6" y="177.5">SPICLK</text>
<text x="295" y="175">SPID</text>
<text x="300.6" y="178.8">21</text>
<text x="300.6" y="176.3">22</text>
<text x="261.2" y="181.4">5</text>
<text x="261.2" y="183.9">6</text>
<text x="263.3" y="180.1">XTAL_32K_P</text>
<text x="263.3" y="182.6">XTAL_32K_N</text>
<text x="263.3" y="185.2">GPIO2</text>
<text x="292.6" y="180.1">SPICS0</text>
<text x="293.2" y="182.6">SPIWP</text>
<text x="293.6" y="185.2">SPIHD</text>
<text x="300.6" y="183.9">19</text>
<text x="300.6" y="181.4">20</text>
<text x="71.9" y="190.2">3</text>
<text x="71.9" y="187.7">1</text>
<text x="74.1" y="191.5">EN</text>
<text x="74.1" y="189">VIN</text>
<text x="82" y="189">VOUT</text>
<text x="88.5" y="187.7">5</text>
<text x="261.2" y="186.4">7</text>
<text x="261.2" y="189">8</text>
<text x="263.3" y="187.7">CHIP_EN</text>
<text x="263.3" y="190.2">GPIO3</text>
<text x="286.7" y="190.2">VDD3P3_CPU</text>
<text x="291.2" y="187.7">VDD_SPI</text>
<text x="300.6" y="189">17</text>
<text x="300.6" y="186.4">18</text>
<text x="71.9" y="192.8">2</text>
<text x="74.1" y="194.1">GND</text>
<text x="84.6" y="194.1">NC</text>
<text x="88.5" y="192.8">4</text>
<text x="271.7" y="207.5" transform="rotate(-90 271.7 207.5)">9</text>
<text x="273" y="205.4" transform="rotate(-90 273 205.4)">MTMS</text>
<text x="274.2" y="208.6" transform="rotate(-90 274.2 208.6)">10</text>
<text x="275.5" y="205.4" transform="rotate(-90 275.5 205.4)">MTDI</text>
<text x="276.8" y="208.6" transform="rotate(-90 276.8 208.6)">11</text>
<text x="278" y="205.4" transform="rotate(-90 278 205.4)">VDD3P3_RTC</text>
<text x="279.3" y="208.6" transform="rotate(-90 279.3 208.6)">12</text>
<text x="280.6" y="205.4" transform="rotate(-90 280.6 205.4)">MTCK</text>
<text x="281.8" y="208.6" transform="rotate(-90 281.8 208.6)">13</text>
<text x="283.1" y="205.4" transform="rotate(-90 283.1 205.4)">MTDO</text>
<text x="284.4" y="208.6" transform="rotate(-90 284.4 208.6)">14</text>
<text x="285.7" y="205.4" transform="rotate(-90 285.7 205.4)">GPIO8</text>
<text x="286.9" y="208.6" transform="rotate(-90 286.9 208.6)">15</text>
<text x="288.2" y="205.4" transform="rotate(-90 288.2 205.4)">IO9/BOOT</text>
<text x="289.5" y="208.6" transform="rotate(-90 289.5 208.6)">16</text>
<text x="290.7" y="205.4" transform="rotate(-90 290.7 205.4)">GPIO10</text>
<text x="159.7" y="213.1">1</text>
<text x="162.5" y="214.1">1</text>
<text x="163" y="224.5">1</text>
<text x="163" y="227.1">2</text>
<text x="229.5" y="227.1">1</text>
<text x="240.8" y="227.1">2</text>
<text x="163" y="229.6">3</text>
<text x="163" y="232.2">4</text>
<text x="94.8" y="236">SDA</text>
<text x="95.1" y="238.5">SCL</text>
<text x="99.9" y="239.8">2</text>
<text x="99.9" y="237.2">3</text>
<text x="99.9" y="234.7">4</text>
<text x="163" y="234.7">5</text>
<text x="163" y="237.2">6</text>
<text x="163" y="239.8">7</text>
<text x="94.5" y="243.6">GND</text>
<text x="94.7" y="241">VCC</text>
<text x="99.9" y="242.3">1</text>
<text x="163" y="242.3">8</text>
<text x="289.2" y="262.6">1</text>
<text x="300.5" y="262.6">2</text>
<text x="47" y="283.8">1</text>
<text x="47" y="288.9">2</text>
<text x="47" y="294">3</text>
</g>
<g font-size="1.3" fill="#000080">
<text x="245.9" y="63.2">R1029</text>
<text x="245.9" y="81">R1030</text>
<text x="58.4" y="136.4">R1031</text>
<text x="94" y="136.4">R1037</text>
<text x="57.9" y="147">R1032</text>
<text x="93.5" y="147">R1036</text>
<text x="92.2" y="232.1">OLED1</text>
<text x="50.3" y="238.5">R992</text>
<text x="50.3" y="248.6">R993</text>
</g>
</svg>
